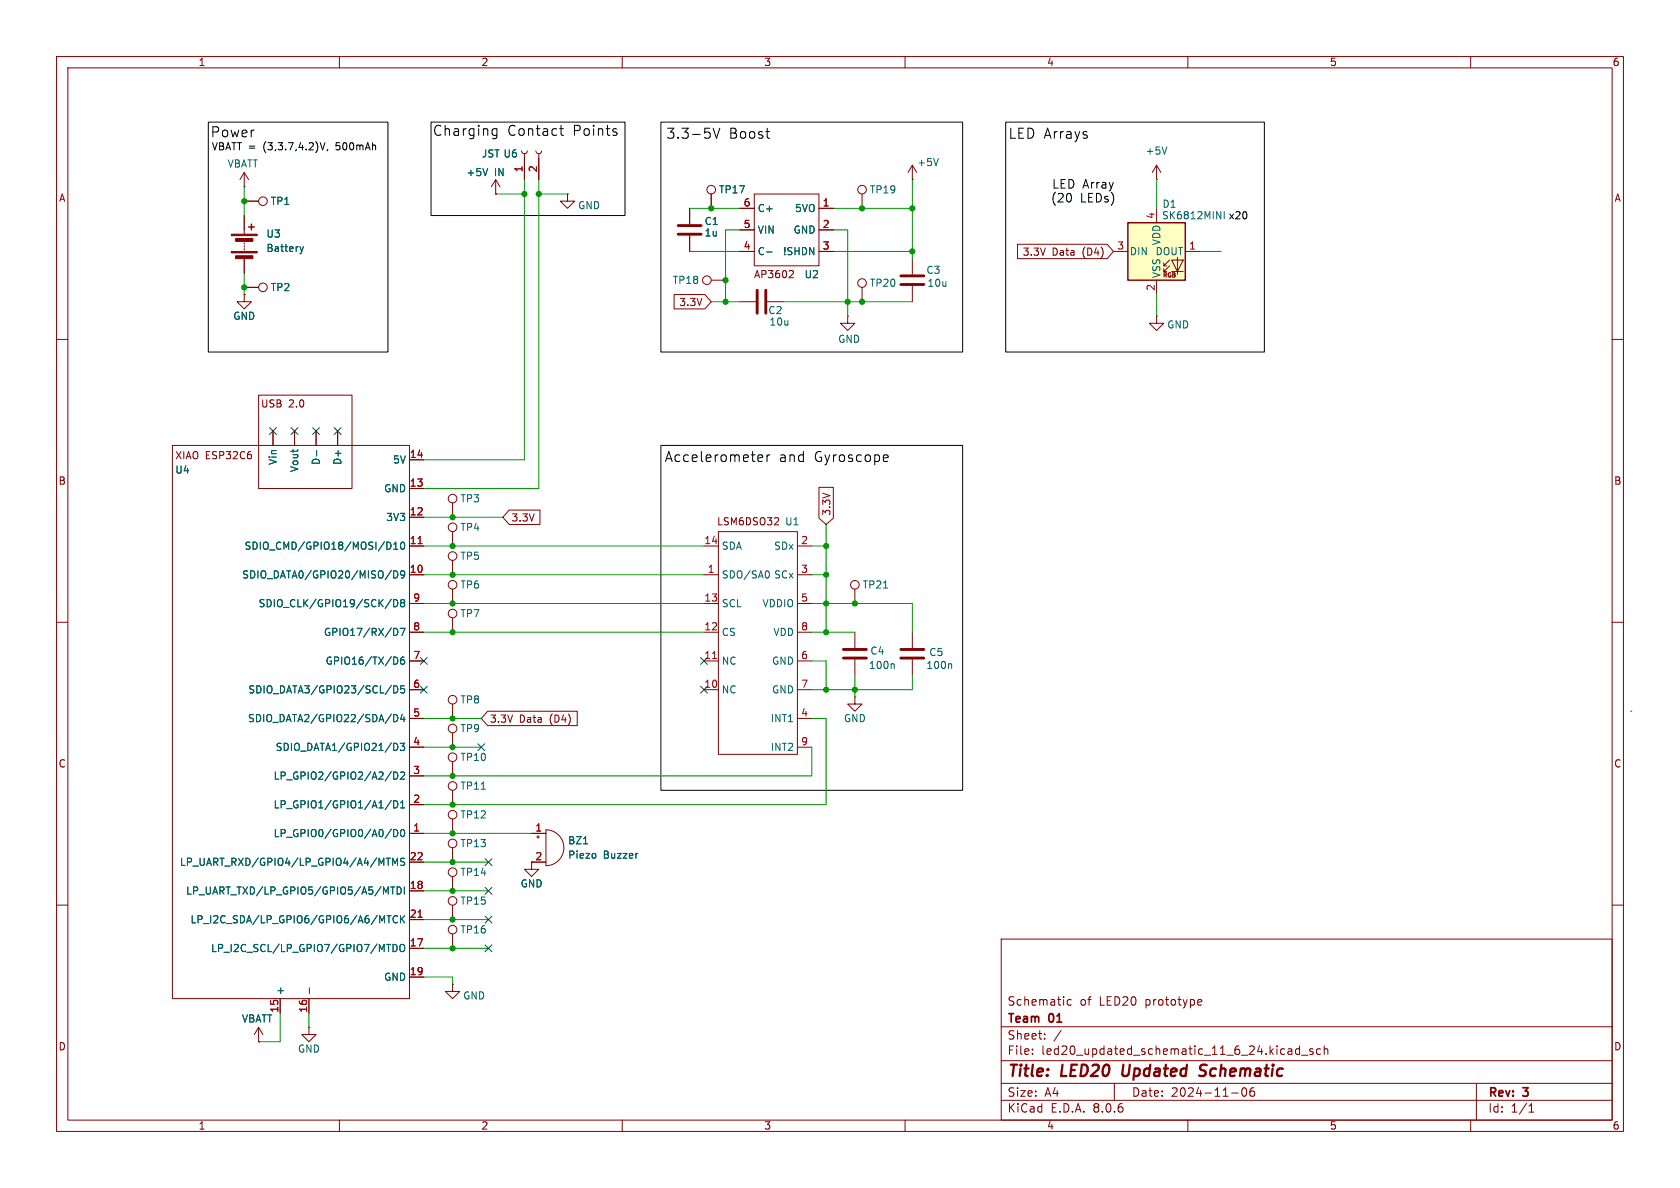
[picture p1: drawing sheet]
<svg xmlns="http://www.w3.org/2000/svg" width="297mm" height="210mm" viewBox="0 0 297 210" stroke-linecap="round" stroke-linejoin="round" font-family="sans-serif">
<g fill="none" stroke="#840000" stroke-width=".18">
<path d="M10 10h277v190h-277zM12 12h273v186h-273zM60 10v2M110 10v2M160 10v2M210 10v2M260 10v2M152.4 34.3v2.5M10 60h2M285 60h2M10 110h2M151.1 111.8v2.8"/>
<path d="M151.1 116.6v2.8M161.3 111.8v2.8M161.3 116.6v2.8M285 110h2M151.1 123.2v1.3h1.3l-1.3 1.2-1.2-1.2h1.2M151.1 123.2h.1M10 160h2M94 152.4v1.3h1.2l-1.2 1.2-1.3-1.2h1.3M285 160h2M177 166h108v32h-108zM189.4 176.8l-.4-.1-.3 .3v.4l.1 .2h.6M212 176.7l.4 .1 .1 .3-.8 .1"/>
<path d="M212.4 177.6l-.4 .1M60 198v2M110 198v2M160 198v2M177 194.5h108M177 191.5h108M177 187.5h108M177 181.5h108M182.5 186.3v.1M182.5 185.5v.1M184.7 183.6v.1M184.7 182.8v.1"/>
<path d="M187.6 182.1l-1.3 2M197 191.5v3M210 198v2M217.7 193.2h1.2M219.7 192.4l.2-.1a.81 .81 0 0 1 .6 .6 .81 .81 0 0 1-.3 .8l-.2 .1a.81 .81 0 0 1-.3-1.4zM221.7 192.3a.59 .59 0 0 0-.7 .6v.6l.1 .2 .4 .1 .2-.1 .1-.5-.1-.3h-.5l-.2 .3M228.2 185.4l.2 .2v.8M228.4 186.3l-.5 .1M228.4 185.8h-.5M229.7 185.5l-.4-.1-.3 .3v.4l.2 .2h.5M229.7 184.9v1.5M230.1 186.5h1.1"/>
<path d="M232.1 185.5l-.4-.1-.2 .2 .1 .2 .5 .2v.3h-.6M233.5 185.5l-.5-.1-.3 .3v.4l.2 .2h.6M234.1 185.5l.2-.1 .4 .1v.9M234.1 184.9v1.5M260 198v2M261 191.5v6.5M270.3 196.6h.9M270.3 195.5l.4-.4v1.5"/>
<circle cx="152.4" cy="33.5" r=".76"/>
</g>
<path d="M198.6 188.2l-.2 1.6 .3 .4M213 190a.85 .85 0 0 1-1 .1M213.1 188.2l-.7 .1a.46 .46 0 0 0-.3 .5 .46 .46 0 0 0 .4 .4l.5 .2" fill="none" stroke="#840000" stroke-width=".4"/>
<path d="M149.1 114.8h4.1M149.1 116.3h4.1M159.3 114.8h4M159.3 116.3h4" fill="none" stroke="#840000" stroke-width=".51"/>
<path d="M157.9 117.3l.2 .2v.7M168.1 117.3l.1 .2v.7" fill="none" stroke="#006464" stroke-width=".18"/>
<path d="M199.4 39.4h10.1v10.1h-10.1z" fill="#ffffc2"/>
<g fill="none" stroke="#840000" stroke-width=".18">
<path d="M43.2 33h.1M43.2 30.5l-.8 1.3M43.2 30.5v2.5M43.2 38.1v3.3M43.2 30.5l.7 1.3M43.2 35.6h2.5M87.6 34.3h.1M87.6 31.8l.8 1.2M87.6 31.8v2.5M87.6 31.8l-.7 1.2M92.2 26.7l.2 .3 .3 .2 .4-.2 .1-.3M92.7 27.2v4.6"/>
<path d="M94.7 26.7l.2 .3 .4 .2 .3-.2 .2-.3M95.2 27.2v4.6M100.3 34.3v1.3h1.3l-1.3 1.2-1.2-1.2h1.2M100.3 34.3h.1M121.9 36.8v2.8M125.7 34.3v2.5M130.8 36.8h2.5M133.3 34.3h11.5v12.7h-11.5zM144.8 36.8h2.5M161.3 31.8h.1M161.3 29.2v2.6M161.3 29.2l-.8 1.3"/>
<path d="M161.3 29.2l.8 1.3M204.5 31.8h.1M204.5 29.2v2.6M204.5 36.8v2.6M204.5 29.2l-.8 1.3M204.5 29.2l.7 1.3M43.2 52.1v1.2h1.2l-1.2 1.3-1.3-1.3h1.3M43.2 52.1h.1M43.2 42.9v.3M43.2 43.4v.3M43.2 43.9v.3M43.2 45.7v2.6"/>
<path d="M43.2 50.8h2.5M119.2 52.1h5.4l1.1 1.2-1.1 1.3h-5.4zM121.9 41.7v2.8M125.7 49.5h2.6M130.8 44.5h2.5M130.8 53.3h2.8M130.8 40.6h2.5M135.6 53.3h2.8M140 47.8l.3 .3-.1 .3-.7 .7h.8M144.8 44.5h2.5M144.8 40.6h2.5M149.9 55.9v1.3h1.2l-1.2 1.2-1.3-1.2h1.3"/>
<path d="M149.9 55.9h.1M152.4 50.8v2.5M161.3 45.7v2.8M161.3 50.5v2.8M179.9 43.2h15.8l1.1 1.3-1.1 1.2h-15.8zM196.8 44.5h2.6M204.5 55.9v1.3h1.2l-1.2 1.2-1.3-1.2h1.3M204.5 55.9h.1M204.5 49.5v2.6M205.7 48h.5M205.7 47h.5M206.8 47l-1.1 1v-.5"/>
<path d="M206.8 46l-1.1 1v-.5M207.1 46h2.1l-1 2zM207.1 48h2.1M208.2 45.5v3M209.5 44.5h2.6M30.5 78.7h41.9v97.8h-41.9zM45.7 69.9h16.5v16.5h-16.5zM48.3 76.2v2.5M52.1 76.2v2.5M55.9 76.2v2.5M59.7 76.2v2.5M72.4 96.5h2.5"/>
<path d="M72.4 91.4h2.5M72.4 86.4h2.5M72.4 81.3h2.5M80 88.9v2.5M80 94v2.5M80 99.1v2.5M90 90.2h5.5v2.5h-5.5l-1.1-1.3zM124.5 96.5h2.5M127 94h14v39.4h-14zM136.9 92.8h.8M137.6 91.6v.5M141 96.5h2.5"/>
<path d="M144.8 86.2h2.5v5.4l-1.3 1.1-1.2-1.1zM72.4 101.6h2.5M72.4 116.8h2.5M72.4 111.8h2.5M72.4 106.7h2.5M80 104.1v2.6M80 109.2v2.6M124.5 101.6h2.5M124.5 116.8h2.5M124.5 111.8h2.5M124.5 106.7h2.5M141 101.6h2.5"/>
<path d="M141 116.8h2.5M141 111.8h2.5M141 106.7h2.5M151.1 104.1v2.6M72.4 137.2h2.5M72.4 132.1h2.5M72.4 127h2.5M72.4 121.9h2.5M80 124.5v2.5M80 129.5v2.6M80 134.6v2.6M80 139.7v2.5"/>
<path d="M86.2 125.7h15.8v2.6h-15.8l-1.1-1.3zM124.5 121.9h2.5M141 132.1h2.5M141 127h2.5M141 121.9h2.5M72.4 147.3h2.5M72.4 152.4h2.5M72.4 157.5h2.5M72.4 142.2h2.5M80 144.8v2.5M80 149.9v2.5M80 154.9v2.6"/>
<path d="M94 147.3h2.5M94 152.4h2.5M94.9 148h.5M95.1 147.7v.5M96.5 146.7a3.2 3.2 0 0 1 3.2 3.2 3.2 3.2 0 0 1-3.2 3.1zM49.5 176.5v2.6M54.6 176.5v2.6M72.4 167.6h2.5M72.4 172.7h2.5M72.4 162.6h2.5M80 174v1.3h1.3l-1.3 1.2-1.3-1.2h1.3M80 174h.1"/>
<path d="M80 160v2.6M80 165.1v2.5M45.7 184.2h.1M45.7 181.6l-.7 1.3M45.7 181.6v2.6M45.7 181.6l.8 1.3M54.6 181.6v1.3h1.3l-1.3 1.3-1.3-1.3h1.3M54.6 181.6h.1"/>
<circle cx="46.5" cy="35.6" r=".76"/>
<circle cx="125.7" cy="33.5" r=".76"/>
<circle cx="46.5" cy="50.8" r=".76"/>
<circle cx="125" cy="49.5" r=".76"/>
<circle cx="152.4" cy="50" r=".76"/>
<circle cx="80" cy="98.3" r=".76"/>
<circle cx="80" cy="93.2" r=".76"/>
<circle cx="80" cy="88.1" r=".76"/>
<circle cx="80" cy="108.5" r=".76"/>
<circle cx="80" cy="103.4" r=".76"/>
<circle cx="151.1" cy="103.4" r=".76"/>
<circle cx="80" cy="123.7" r=".76"/>
<circle cx="80" cy="138.9" r=".76"/>
<circle cx="80" cy="133.9" r=".76"/>
<circle cx="80" cy="128.8" r=".76"/>
<circle cx="80" cy="149.1" r=".76"/>
<circle cx="80" cy="154.2" r=".76"/>
<circle cx="80" cy="159.3" r=".76"/>
<circle cx="80" cy="144" r=".76"/>
<circle cx="80" cy="164.3" r=".76"/>
</g>
<path d="M44.4 39.6v1M199.4 39.4h10.1v10.1h-10.1zM43.9 40.1h1.1" fill="none" stroke="#840000" stroke-width=".25"/>
<g fill="none" stroke="#006464" stroke-width=".18">
<path d="M86.2 29.8l-.4 1.3M165.9 28l-.4 1.3M206.3 26l-.4 1.2M215.1 37.4l.7 1.3v-1.3M216.4 37.4v1.3M53 43.6l.3 .9M53.3 44.5l-.2 .3M53.6 43.6l-.3 .9M135.5 44.5h1M56 79.7v.9M68.4 95.8a.64 .64 0 0 1 .7 .7 .64 .64 0 0 1-.7 .6M69.6 97.1h.7"/>
<path d="M69.6 96.2l.4-.4v1.3M70.9 96l.2-.2a.68 .68 0 0 1 .5 .7 .68 .68 0 0 1-.5 .6l-.2-.1-.1-.4zM69.2 100.8l-1.1 1.7M69.2 105.9l-1.1 1.7M69.6 100.9a.64 .64 0 0 1 .7 .6 .64 .64 0 0 1-.7 .7zM69.6 106a.64 .64 0 0 1 .7 .6 .64 .64 0 0 1-.7 .7zM69.6 111.1a.64 .64 0 0 1 .7 .6 .64 .64 0 0 1-.7 .6M69.9 116.1a.68 .68 0 0 1 .4 .7 .68 .68 0 0 1-.4 .6M70.8 111.1h.8l-.5 1.2M71.1 106.5l-.3-.2 .3-.3h.2l.2 .2-.2 .3M71.1 106.5l-.3 .3 .1 .3 .2 .2 .3-.1 .1-.2v-.2l-.2-.3M71.1 106.5h.2"/>
<path d="M71.4 116.1l-.3 .1a.86 .86 0 0 0 0 1.2l.4-.1v-.4l-.2-.3-.4 .1-.1 .2M71.5 101.5l-.2 .2-.4-.1-.1-.1 .1-.5 .4-.1 .2 .1a.84 .84 0 0 1-.3 1.2h-.3M135.7 100.9a.79 .79 0 0 1 0 1.3M156.2 104h.7M69.2 136.4l-1.1 1.6M69.2 126.2l-1.1 1.7M69.2 121.2l-1.1 1.6M69.6 121.2a.64 .64 0 0 1 .7 .7 .64 .64 0 0 1-.7 .6zM69.6 126.3a.64 .64 0 0 1 .7 .6 .64 .64 0 0 1-.7 .7zM69.6 136.5a.64 .64 0 0 1 .7 .6 .64 .64 0 0 1-.7 .6zM69.6 131.4a.64 .64 0 0 1 .7 .6 .64 .64 0 0 1-.7 .7M70.8 131.4h.7l-.4 .5 .4 .1v.5l-.2 .2-.5-.2"/>
<path d="M70.8 136.6l.5-.1 .2 .3-.7 .9h.7M71.1 126.2l-.3 1h.8M71.4 126.7v.9M71.5 121.2h-.6l-.1 .6 .2-.1 .4 .1 .1 .2v.4l-.2 .1-.5-.1M85.1 139.5h.7M67.8 156.8l.4 .9 .4-.9v1.3M68.3 151.7h.7M68.6 151.7v1.3M69.1 156.8h.7M69.2 146.6l-1.1 1.6M69.2 141.5l-1.1 1.6M69.4 153v-1.3l.4 .9 .5-.9v1.3"/>
<path d="M69.4 156.8v1.3M69.6 141.5a.64 .64 0 0 1 .7 .7 .64 .64 0 0 1-.7 .6zM69.6 146.6a.64 .64 0 0 1 .7 .7 .64 .64 0 0 1-.7 .6zM70.2 156.8a.64 .64 0 0 1 .7 .6 .64 .64 0 0 1-.7 .7zM70.8 142.8h.7M70.8 141.9l.4-.4v1.3M70.9 146.8l.2-.2a.68 .68 0 0 1 .5 .7 .68 .68 0 0 1-.5 .6l-.2-.1-.1-.4zM71.5 156.8v1.3M71.5 151.8l-.4-.1-.3 .3 .1 .3 .6 .2v.4l-.2 .1-.5-.1M103.2 149.2h.7M105.3 151v.6M112.7 150.9h.1"/>
<path d="M54.7 174.7v.9M67.5 162.8l.5-.9v1.2M68.3 166.9h.8M68.4 161.9h.7M68.8 161.9v1.2M69.5 166.9a.64 .64 0 0 1 .7 .7 .64 .64 0 0 1-.7 .6zM70.3 162a.6 .6 0 0 0-.9 .4 .6 .6 0 0 0 .6 .7l.3-.1M70.8 167.1l.2-.2a.43 .43 0 0 1 .5 .5v.4a.42 .42 0 0 1-.4 .4 .42 .42 0 0 1-.4-.4zM70.8 161.9v1.2M71 162.4l.5 .7M71.5 161.9l-.7 .7"/>
</g>
<g fill="#840000" stroke="#840000" stroke-width=".18">
<path d="M40.9 44.5h4.6v.2h-4.6z"/>
<path d="M40.9 41.4h4.6v.3h-4.6z"/>
<path d="M41.7 45.2h3v.5h-3z"/>
<path d="M41.7 42.2h3v.5h-3z"/>
</g>
<path d="M119.9 39.9h4.1M119.9 41.4h4.1M133.9 51.3v4.1M135.4 51.3v4.1M159.3 48.8h4M159.3 50.3h4" fill="none" stroke="#840000" stroke-width=".51"/>
<path d="M73.9 96.1h.7M126 116.4h.7M73.9 162.1h.7" fill="none" stroke="#a90000" stroke-width=".18"/>
<g fill="none" stroke="#000" stroke-width=".18">
<path d="M36.8 21.6h31.8v40.6h-31.8zM56.6 25.2l.4 1.3 .5-1.3M57.9 26.4l-.1 .3M76.2 21.6h34.3v16.5h-34.3zM87.2 23.8h.6M87.2 22.8h.6M87.8 22.7v1.5a.48 .48 0 0 1-.7 .2M98.9 22.7h.7M99.2 22.2v1.5l.1 .1 .3 .1M108.8 23.3l.3 .3-.3 .3M108.8 22.7l.2 .1M116.8 21.6h53.4v40.6h-53.4z"/>
<path d="M126.1 22.7l.6 1.7 .6-1.7M135.4 23.3h.7M135.9 24.4h.2M177.8 21.6h45.7v40.6h-45.7zM116.8 78.7h53.4v61h-53.4zM134.2 80.4l.5 .1 .1 .3-.8 .2M134.7 81.5l-.5 .1M135.6 80.4v1.2M136.1 80.4l-.3 .1-.2 .2M156.4 80.4l.5 .1 .1 .3-.8 .2M156.9 81.5l-.5 .1"/>
</g>
<path d="M288.3 125.7h.1" fill="none" stroke="#0000c2" stroke-width=".18"/>
<g fill="none" stroke="#009600" stroke-width=".18">
<path d="M43.2 33v5.1M87.6 34.3h5.1M92.7 31.8v49.5h-17.8M95.2 31.8v54.6h-20.3M95.2 34.3h5.1M121.9 36.8h8.9M147.3 36.8h14M161.3 31.8v13.9M204.5 31.8v5M43.2 48.3v3.8M121.9 44.5h8.9M125.7 53.3h5.1"/>
<path d="M130.8 40.6h-2.5v12.7M138.4 53.3h22.9M147.3 44.5h14M147.3 40.6h2.6v15.3M204.5 52.1v3.8M212.1 44.5h3.8M74.9 96.5h49.6M74.9 91.4h14M143.5 96.5h2.5M146 92.7v19.1M74.9 101.6h49.6M74.9 111.8h49.6"/>
<path d="M74.9 106.7h49.6M143.5 106.7h17.8v5.1M143.5 116.8h2.5v5.1M143.5 101.6h2.5M143.5 111.8h7.6M151.1 119.4v3.8M161.3 119.4v2.5h-17.8M74.9 132.1h10.2M74.9 127h10.2M143.5 127h2.5v15.2h-71.1M143.5 132.1v5.1h-68.6M74.9 157.5h11.5"/>
<path d="M74.9 147.3h19.1M74.9 152.4h11.5M49.5 179.1v5.1h-3.8M54.6 179.1v2.5M74.9 167.6h11.5M74.9 172.7h5.1v1.3M74.9 162.6h11.5"/>
</g>
<g fill="none" stroke="#000084" stroke-width=".18">
<path d="M47.7 75.6l1.2 1.2M48.9 75.6l-1.2 1.2M51.5 75.6l1.2 1.2M52.7 75.6l-1.2 1.2M55.3 75.6l1.2 1.2M56.5 75.6l-1.2 1.2M59.1 75.6l1.2 1.2M60.3 75.6l-1.2 1.2M74.3 116.2l1.2 1.2M75.5 116.2l-1.2 1.2M123.9 116.2l1.2 1.2M125.1 116.2l-1.2 1.2"/>
<path d="M74.3 121.3l1.2 1.2M75.5 121.3l-1.2 1.2M84.5 131.5l1.2 1.2M85.7 131.5l-1.2 1.2M123.9 121.3l1.2 1.2M125.1 121.3l-1.2 1.2M85.8 151.8l1.2 1.2M85.8 156.9l1.2 1.2M87 151.8l-1.2 1.2M87 156.9l-1.2 1.2M85.8 162l1.2 1.2M85.8 167l1.2 1.2"/>
<path d="M87 162l-1.2 1.2M87 167l-1.2 1.2"/>
</g>
<g fill="#009600" stroke="#009600" stroke-width=".18">
<circle cx="43.2" cy="50.8" r=".46"/>
<circle cx="95.2" cy="34.3" r=".46"/>
<circle cx="92.7" cy="34.3" r=".46"/>
<circle cx="43.2" cy="35.6" r=".46"/>
<circle cx="146" cy="121.9" r=".46"/>
<circle cx="151.1" cy="121.9" r=".46"/>
<circle cx="146" cy="96.5" r=".46"/>
<circle cx="146" cy="111.8" r=".46"/>
<circle cx="146" cy="106.7" r=".46"/>
<circle cx="151.1" cy="106.7" r=".46"/>
<circle cx="146" cy="101.6" r=".46"/>
<circle cx="80" cy="157.5" r=".46"/>
<circle cx="80" cy="147.3" r=".46"/>
<circle cx="80" cy="152.4" r=".46"/>
<circle cx="80" cy="137.2" r=".46"/>
<circle cx="80" cy="132.1" r=".46"/>
<circle cx="80" cy="142.2" r=".46"/>
<circle cx="80" cy="127" r=".46"/>
<circle cx="80" cy="111.8" r=".46"/>
<circle cx="80" cy="96.5" r=".46"/>
<circle cx="80" cy="106.7" r=".46"/>
<circle cx="80" cy="101.6" r=".46"/>
<circle cx="80" cy="91.4" r=".46"/>
<circle cx="128.3" cy="53.3" r=".46"/>
<circle cx="125.7" cy="36.8" r=".46"/>
<circle cx="128.3" cy="49.5" r=".46"/>
<circle cx="80" cy="162.6" r=".46"/>
<circle cx="80" cy="167.6" r=".46"/>
<circle cx="149.9" cy="53.3" r=".46"/>
<circle cx="152.4" cy="53.3" r=".46"/>
<circle cx="161.3" cy="44.5" r=".46"/>
<circle cx="152.4" cy="36.8" r=".46"/>
<circle cx="161.3" cy="36.8" r=".46"/>
</g>
<g font-size="2.8" fill="#840000">
<text x="178" y="190.9">Title:</text>
<text x="187.7" y="190.9">LED20</text>
<text x="199.2" y="190.9">Updated</text>
<text x="213.7" y="190.9">Schematic</text>
</g>
<g font-size="2.5">
<text x="37.2" y="24.5">Power</text>
<text x="76.4" y="24.2">Charging</text>
<text x="89.7" y="24.2">Contact</text>
<text x="101.3" y="24.2">Points</text>
<text x="117.7" y="24.7">3.3-5V</text>
<text x="128.8" y="24.7">Boost</text>
<text x="178.2" y="24.7">LED Arrays</text>
<text x="117.4" y="81.9">Accelerometer</text>
<text x="137.7" y="81.9">and</text>
<text x="144" y="81.9">Gyroscope</text>
</g>
<g font-size="2.1">
<text x="185.9" y="33.5">LED Array</text>
<text x="185.7" y="36">(20</text>
<text x="190.9" y="36">LEDs)</text>
</g>
<g font-size="2.1" fill="#840000">
<text x="178" y="178">Schematic</text>
<text x="190.9" y="178">of</text>
<text x="194.4" y="178">LED20</text>
<text x="202.6" y="178">prototype</text>
<text x="178" y="184">Sheet:</text>
<text x="178" y="181.2">Team</text>
<text x="185.5" y="181.2">01</text>
<text x="178" y="186.7">File:</text>
<text x="184.1" y="186.7">led20_updated_schematic_11_6_24.kicad_sch</text>
<text x="178" y="196.9">KiCad</text>
<text x="178" y="194.1">Size:</text>
<text x="184.7" y="194.1">A4</text>
<text x="185.7" y="196.9">E.D.A.</text>
<text x="193.3" y="196.9">8.0.6</text>
<text x="200" y="194.1">Date:</text>
<text x="207" y="194.1">2024-11-06</text>
<text x="263" y="194.3">Rev:</text>
<text x="263" y="196.9">Id:</text>
<text x="267.1" y="196.9">1/1</text>
<text x="269.4" y="194.3">3</text>
</g>
<g font-size="1.8" fill="#840000">
<text x="35" y="11.9">1</text>
<text x="85" y="11.9">2</text>
<text x="135" y="11.9">3</text>
<text x="185" y="11.9">4</text>
<text x="235" y="11.9">5</text>
<text x="285" y="11.9">6</text>
<text x="10.3" y="35.9">A</text>
<text x="285.3" y="35.9">A</text>
<text x="180.7" y="45.4">3.3V</text>
<text x="186" y="45.4">Data</text>
<text x="191.5" y="45.4">(D4)</text>
<text x="133.2" y="49.4">AP3602</text>
<text x="120" y="54.3">3.3V</text>
<text x="46" y="72.2">USB</text>
<text x="51" y="72.2">2.0</text>
<text x="30.9" y="81.4">XIAO ESP32C6</text>
<text x="10.3" y="85.9">B</text>
<text x="285.3" y="85.9">B</text>
<text x="90.3" y="92.4">3.3V</text>
<text x="126.7" y="93.1">LSM6DSO32</text>
<text x="147" y="91.3" transform="rotate(-90 147 91.3)">3.3V</text>
<text x="86.5" y="128">3.3V</text>
<text x="91.8" y="128">Data</text>
<text x="97.3" y="128">(D4)</text>
<text x="10.3" y="135.9">C</text>
<text x="285.3" y="135.9">C</text>
<text x="10.3" y="185.9">D</text>
<text x="285.3" y="185.9">D</text>
<text x="35" y="199.9">1</text>
<text x="85" y="199.9">2</text>
<text x="135" y="199.9">3</text>
<text x="185" y="199.9">4</text>
<text x="235" y="199.9">5</text>
<text x="285" y="199.9">6</text>
</g>
<g font-size="1.8">
<text x="37.3" y="26.8">VBATT =</text>
<text x="46.6" y="26.8">(3,3.7,4.2)V,</text>
<text x="59.7" y="26.8">500mAh</text>
<text x="217.1" y="39">x20</text>
</g>
<g font-size="1.8" fill="#006464">
<text x="40.1" y="29.8">VBATT</text>
<text x="85.1" y="28">JST U6</text>
<text x="162" y="29.6">+5V</text>
<text x="202.4" y="27.5">+5V</text>
<text x="82.4" y="31.3">+5V</text>
<text x="87.4" y="31.3">IN</text>
<text x="127" y="34.4">TP17</text>
<text x="153.7" y="34.4">TP19</text>
<text x="47.8" y="36.4">TP1</text>
<text x="102.1" y="37.2">GND</text>
<text x="124.5" y="40">C1</text>
<text x="133.9" y="41.5">VIN</text>
<text x="133.9" y="37.7">C+</text>
<text x="140.2" y="41.5">GND</text>
<text x="140.4" y="37.7">5VO</text>
<text x="205.3" y="39">SK6812MINI</text>
<text x="205.4" y="36.9">D1</text>
<text x="47" y="42.2">U3</text>
<text x="47" y="44.7">Battery</text>
<text x="124.5" y="42">1u</text>
<text x="133.9" y="45.3">C-</text>
<text x="138.3" y="45.3">!SHDN</text>
<text x="199.6" y="45.3">DIN</text>
<text x="204.2" y="45.3">DOUT</text>
<text x="205.3" y="43.5" transform="rotate(-90 205.3 43.5)">VDD</text>
<text x="47.8" y="51.7">TP2</text>
<text x="118.8" y="50.4">TP18</text>
<text x="142.1" y="49.4">U2</text>
<text x="153.7" y="50.9">TP20</text>
<text x="163.7" y="48.6">C3</text>
<text x="163.9" y="50.9">10u</text>
<text x="205.3" y="49.3" transform="rotate(-90 205.3 49.3)">VSS</text>
<text x="41.1" y="56.7">GND</text>
<text x="135.7" y="55.7">C2</text>
<text x="135.9" y="57.8">10u</text>
<text x="206.2" y="58.3">GND</text>
<text x="148.1" y="60.8">GND</text>
<text x="30.9" y="83.9">U4</text>
<text x="49.1" y="82.3" transform="rotate(-90 49.1 82.3)">Vin</text>
<text x="52.9" y="83.6" transform="rotate(-90 52.9 83.6)">Vout</text>
<text x="56.7" y="82.3" transform="rotate(-90 56.7 82.3)">D-</text>
<text x="60.6" y="82.3" transform="rotate(-90 60.6 82.3)">D+</text>
<text x="69.4" y="82.1">5V</text>
<text x="67.8" y="87.2">GND</text>
<text x="81.3" y="89">TP3</text>
<text x="68.2" y="92.3">3V3</text>
<text x="81.3" y="94.1">TP4</text>
<text x="138.7" y="93.1">U1</text>
<text x="43.1" y="97.4">SDIO_CMD/GPIO18/MOSI/D10</text>
<text x="81.3" y="99.2">TP5</text>
<text x="127.5" y="97.4">SDA</text>
<text x="136.8" y="97.4">SDx</text>
<text x="42.7" y="102.5">SDIO_DATA0/GPIO20/MISO/D9</text>
<text x="45.6" y="107.5">SDIO_CLK/GPIO19/SCK/D8</text>
<text x="81.3" y="104.2">TP6</text>
<text x="127.5" y="102.5">SDO/SA0</text>
<text x="127.5" y="107.5">SCL</text>
<text x="134.7" y="107.5">VDDIO</text>
<text x="136.8" y="102.5">SCx</text>
<text x="152.4" y="104.2">TP21</text>
<text x="57.2" y="112.6">GPIO17/RX/D7</text>
<text x="81.3" y="109.3">TP7</text>
<text x="127.5" y="112.6">CS</text>
<text x="136.6" y="112.6">VDD</text>
<text x="57.5" y="117.7">GPIO16/TX/D6</text>
<text x="127.5" y="117.7">NC</text>
<text x="136.4" y="117.7">GND</text>
<text x="153.5" y="118.5">100n</text>
<text x="153.8" y="115.9">C4</text>
<text x="163.7" y="118.5">100n</text>
<text x="164.2" y="116.2">C5</text>
<text x="43.8" y="122.8">SDIO_DATA3/GPIO23/SCL/D5</text>
<text x="81.3" y="124.6">TP8</text>
<text x="127.5" y="122.8">NC</text>
<text x="136.4" y="122.8">GND</text>
<text x="43.7" y="127.9">SDIO_DATA2/GPIO22/SDA/D4</text>
<text x="81.3" y="129.6">TP9</text>
<text x="136.1" y="127.9">INT1</text>
<text x="149.1" y="127.9">GND</text>
<text x="48.6" y="132.9">SDIO_DATA1/GPIO21/D3</text>
<text x="81.3" y="134.7">TP10</text>
<text x="136.1" y="132.9">INT2</text>
<text x="48.3" y="143.1">LP_GPIO1/GPIO1/A1/D1</text>
<text x="48.3" y="138">LP_GPIO2/GPIO2/A2/D2</text>
<text x="81.3" y="139.8">TP11</text>
<text x="48.3" y="148.2">LP_GPIO0/GPIO0/A0/D0</text>
<text x="81.3" y="150">TP13</text>
<text x="81.3" y="144.9">TP12</text>
<text x="100.3" y="149.5">BZ1</text>
<text x="31.7" y="153.3">LP_UART_RXD/GPIO4/LP_GPIO4/A4/MTMS</text>
<text x="81.3" y="155">TP14</text>
<text x="100.3" y="152">Piezo</text>
<text x="106.7" y="152">Buzzer</text>
<text x="32.8" y="158.3">LP_UART_TXD/LP_GPIO5/GPIO5/A5/MTDI</text>
<text x="81.3" y="160.1">TP15</text>
<text x="91.9" y="157.1">GND</text>
<text x="33.6" y="163.4">LP_I2C_SDA/LP_GPIO6/GPIO6/A6/MTCK</text>
<text x="81.3" y="165.2">TP16</text>
<text x="37.2" y="168.5">LP_I2C_SCL/LP_GPIO7/GPIO7/MTDO</text>
<text x="67.8" y="173.6">GND</text>
<text x="50.4" y="176" transform="rotate(-90 50.4 176)">+</text>
<text x="81.8" y="176.9">GND</text>
<text x="42.7" y="180.9">VBATT</text>
<text x="52.6" y="186.3">GND</text>
</g>
<g font-size="1.8" fill="#a90000">
<text x="92.5" y="30.6" transform="rotate(-90 92.5 30.6)">1</text>
<text x="95" y="30.6" transform="rotate(-90 95 30.6)">2</text>
<text x="131.4" y="40.4">5</text>
<text x="131.4" y="36.6">6</text>
<text x="145.3" y="36.6">1</text>
<text x="145.3" y="40.4">2</text>
<text x="204.2" y="38.8" transform="rotate(-90 204.2 38.8)">4</text>
<text x="131.4" y="44.2">4</text>
<text x="145.3" y="44.2">3</text>
<text x="197.4" y="44.2">3</text>
<text x="210.1" y="44.2">1</text>
<text x="204.2" y="51.5" transform="rotate(-90 204.2 51.5)">2</text>
<text x="72.3" y="81">14</text>
<text x="72.3" y="86.1">13</text>
<text x="72.3" y="91.2">12</text>
<text x="72.3" y="101.3">10</text>
<text x="72.3" y="96.3">11</text>
<text x="124.4" y="96.3">14</text>
<text x="125" y="101.3">1</text>
<text x="141.5" y="96.3">2</text>
<text x="141.5" y="101.3">3</text>
<text x="73" y="106.4">9</text>
<text x="124.4" y="106.4">13</text>
<text x="141.5" y="106.4">5</text>
<text x="73" y="111.5">8</text>
<text x="124.4" y="111.5">12</text>
<text x="141.5" y="111.5">8</text>
<text x="73" y="116.6">7</text>
<text x="124.4" y="116.6">11</text>
<text x="141.5" y="116.6">6</text>
<text x="73" y="121.7">6</text>
<text x="124.4" y="121.7">10</text>
<text x="141.5" y="121.7">7</text>
<text x="73" y="131.8">4</text>
<text x="73" y="126.7">5</text>
<text x="141.5" y="126.7">4</text>
<text x="141.5" y="131.8">9</text>
<text x="73" y="136.9">3</text>
<text x="73" y="142">2</text>
<text x="73" y="147.1">1</text>
<text x="94.5" y="147.1">1</text>
<text x="72.3" y="152.1">22</text>
<text x="94.5" y="152.1">2</text>
<text x="72.3" y="157.2">18</text>
<text x="72.3" y="167.4">17</text>
<text x="72.3" y="162.3">21</text>
<text x="72.3" y="172.5">19</text>
<text x="49.3" y="179.1" transform="rotate(-90 49.3 179.1)">15</text>
<text x="54.4" y="179.1" transform="rotate(-90 54.4 179.1)">16</text>
</g>
<text font-size="1.1" fill="#840000" x="205.5" y="49.3">RGB</text>
</svg>
